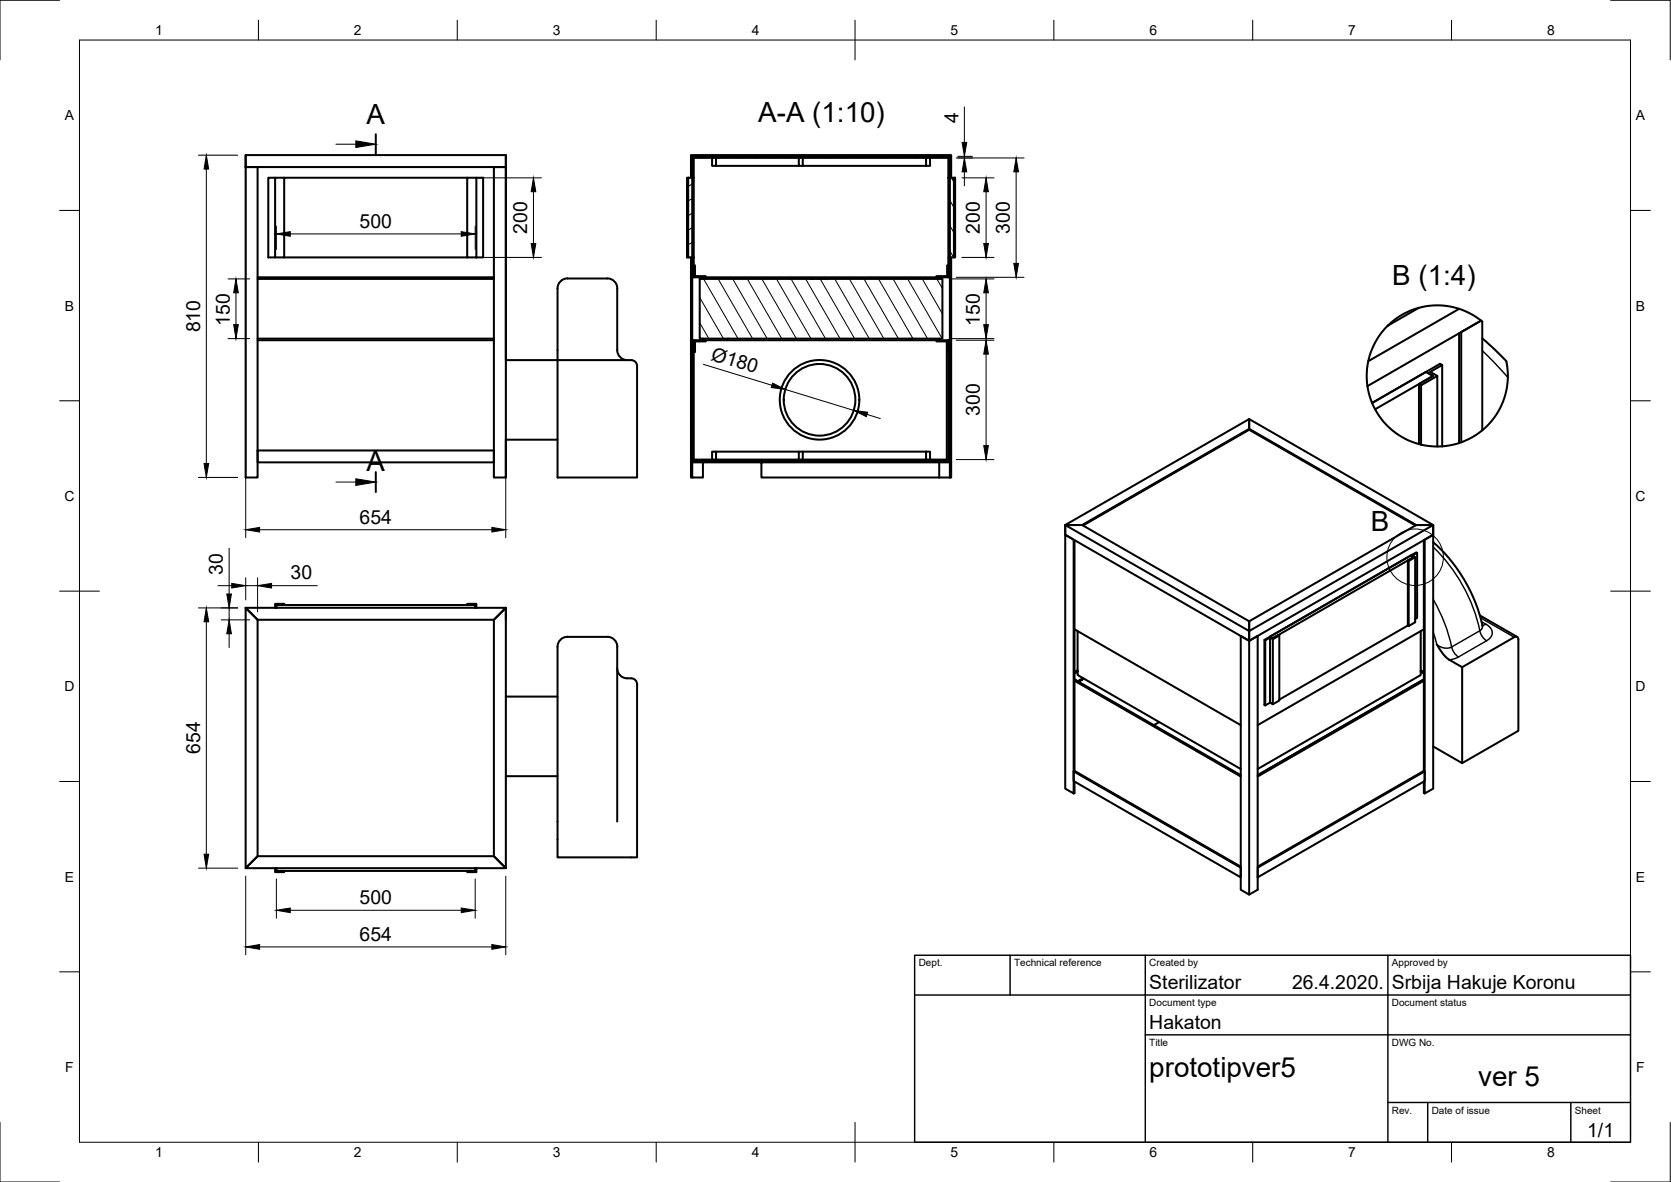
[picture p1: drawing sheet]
<svg xmlns="http://www.w3.org/2000/svg" width="420mm" height="297mm" viewBox="0 0 420 297" stroke-linecap="round" stroke-linejoin="round" font-family="sans-serif">
<!-- layer: Visible -->
<g fill="none" stroke="#000" stroke-width=".51">
<path d="M61.8 39h65.4v3h-65.4zM61.8 39v3M127.2 39v3M174.1 39.7h.3v5h-.3zM174.1 39.3h64.7v.4h-64.7zM176.7 39h-3v3h.4v-2.7h2.6v-.3h59.5M179 39.7v2h1v-2M200.9 39.7v2h32M201.8 39.7v2M232.9 39.7v2h.9v-2M236.2 39h3v3h-.4v-2.7h-2.6zM61.8 42h3v78h-3z"/>
<path d="M69.2 44.7h-1.7v20h1.7v-20h2.3M117.5 44.7h-46v20h-2.3M117.5 44.7h2.3v20h-2.3zM119.8 44.7h1.7v20h-1.7M124.2 42h3v78h-3zM127.2 42v48.5h31.5M173 44.7h1.1v20h-1.1zM173 44.7h-.3v20h.3M173.7 42v2.7M174.4 44.7v20M180 41.7h20.9M238.5 44.7h.3v-5h-.3v25"/>
<path d="M238.8 44.7h1.1v20h-1.1zM239.2 42v2.7M239.9 44.7h.3v20h-.3M64.8 70.1h59.4M64.8 69.7h59.4M71.5 64.7h46M173.7 64.7v48.5M174.1 64.7h.3v5h-.3zM174.1 69.7v15.8M174.4 66.7h.4v2.7h2.6v.3h-3zM175.9 70.1h61.1v15h-61.1zM176.7 69.7v.4"/>
<path d="M177.4 69.7h58.1M208.3 70.1h-4.5M236.2 69.7v.4M238.1 66.7h.4v3h-3v-.3h2.6zM238.5 64.7h.3v5h-.3zM238.8 69.7v15.8M239.2 64.7v48.5M356.7 77.4a17.5 17.5 0 0 0-7.8 4.5M366.9 77.6l-22.9 13.2M64.8 85.5h59.4M64.8 85.1h59.4M157.7 90.5a2.51 2.51 0 0 1-2.5-2.5v-14.5a2.79 2.79 0 0 0-2.5-3.5h-10a2.85 2.85 0 0 0-2.5 3.5v46.5h20v-28"/>
<path d="M158.7 90.5a1.49 1.49 0 0 1 1.5 1.5M174.1 85.5h.3v30h-.3zM174.4 85.5h3v.3h-2.6v2.7h-.4zM176.7 85.1v.4M177.4 85.5h58.1M183.1 85.1l-.2 .4M229 85.1l.2 .4M235.5 85.5h3v3h-.4v-2.7h-2.6zM236.2 85.1v.4M238.1 85.8v29.7M238.5 85.5h.3v30h-.3zM348.9 81.9a17.7 17.7 0 0 0-5.1 15.1"/>
<path d="M348.9 81.9l7.8-4.5a17.7 17.7 0 0 1 15.7 3.2l-28.6 16.4M356.8 96.5l.5 .3v14.9M357.3 96.8l4.1-2.3v17.7M358.6 93.5l-13.6 7.8-.6-1.7-.6-2.6M361.4 94.5l-1.8-1 3-1.8v20.5M362.6 91.7l-.5-.3-3.5 2.1 1.7 1-3.5 2v15.1M366.9 83.8v27.5M372.7 85l6 5.7 .4 3.3-.3 4.2-1.3 3.8-1.2 2.1-1.2 1.7-2.4 2.3M64.8 113.2h59.4v3h-59.4zM140.2 110.5h-13v9.5M173.7 113.2h.4v2.7h2.6v.3h-3zM173.7 116.2v3.8h.4"/>
<path d="M174.1 115.5h64.7v.4h-64.7zM174.1 116.2v3.8h2.6v-3.8h59.5M180 113.5v2M191.5 116.5v-.3v3.8h44.7M200.9 113.5h-21.9v2M201.8 113.5v2M232.9 113.5v2M232.9 113.5h.9v2M232.9 113.5h-32v2M236.2 115.9h2.6v-2.7h.4v3h-3zM236.2 116.2v3.8M238.8 116.2v3.8"/>
<path d="M239.2 116.2v3.8h-.4M345.8 102.9l14.5-8.4-1.7-1-13.6 7.8a17.8 17.8 0 0 0 11.8 10.3M356.8 111.6l.5 .1M357.3 111.7l2.4 .4 2.9 .1M366.9 111.3l-4.3 .9M372.7 108.1a17.4 17.4 0 0 1-5.8 3.2M372.7 108.1v-27.3l-.3-.2-5 2.8v27.8M236.2 120h2.6M270.2 135.7v58M272.1 131.9h-4.3v2.5l46.3 26.6v-4.9l42-24.2h4.3v2.5l-46.3 26.6M272.1 131.9l42 24.2v2.5l-46.3-26.7 46.3-26.6v2.5l42 24.1h4.3l-46.3-26.6v2.7l41.8 24.1M272.1 131.9l42-24.1v.2l-41.8 24.1"/>
<path d="M354.7 139.6l-35.4 20.4M356.3 138.9l-1.2 .7 .7 .4v16.4l-1.6 .9M358 135.7v58M358.2 135.6l2.2-1.2v63.8l-2.2 1.2zM360.4 134.4v-2.5l-46.3 26.7v2.4M360.4 136.3l2 1.8 2 2.3 2.5 3.3 1.6 2.5 2.6 5.5 1.7 5.6M61.8 152.7l3 3.1v59.4l-3 3zM61.8 152.7l65.4 .1-3 3h-59.4zM69.2 152.7v-.9h2.3v.2h-2v.7v-.7h50v.7v-.7h-2v-.2h2.3v.9M124.2 155.8l3-3.1v65.5l-3-3zM127.2 152.7v3.1M270.2 158.1l41.8 24.1"/>
<path d="M271 158.6v11l41 23.7M319.3 160l35.4-20.4 .7 .4-35.4 20.4zM321.7 159.7l-1.7 .9v16.4l-.7-.4M354 140.9l.2 .1v16.3l-.2-.1zM354 140.9l1.4-.9-.7-.4 1.4-.8 .2 .1v16.4l-.5 .3M354 157.2l-32.3 18.6M355.8 140l-1.6 1M357.2 158.6v11l-41 23.7M358 158.1l-41.8 24.1M372.1 154.7l9.4 5.3M127.2 175.1h13M155.2 168a2.72 2.72 0 0 0 3.5 2.5"/>
<path d="M158.7 170.5a1.49 1.49 0 0 1 1.5 1.5v43.5h-20v-45.4a43.8 43.8 0 0 1 .2-8.7 2.51 2.51 0 0 1 2.3-1.4h10a2.8 2.8 0 0 1 2.5 3.6v42.8M270.2 171.1l41.8 24M271 168.7l-.8 .5M271 168.4l-.8 .5M271.2 171.3l1.3-.8-1.3 .8M272.3 170.4l-1.3 .8-.8-.5 41.8 24.1M314.1 161v63.8l-2.1-1.2v-63.8l2.1 1.2 2.1-1.2v63.8l-2.1 1.2M317.9 160.8l1.4-.8 .7 .4 1.5-.8 .2 .1v16.4l-1.7 .9M319.3 160.2l-1.2 .7v16.4l-.2-.1v-16.4l.2 .1M320 160.6l-.7-.4v16.4l-1.2 .7M357.2 168.7l.8 .5M357.2 168.4l.8 .5"/>
<path d="M358 171.1l-41.8 24M358 170.7l-41.8 24.1M361.3 162l1.4 2.2 .9 1 4 2.5 13.1-7.6 .4-.1 .5 .1 .2 .6v22.9l-14.2 8.2-7.2-4.2M367.6 167.7v24.1M127.2 195.1h13M270 193.9l42 24.1v2.5l-42-24.2v-2.4l.2-.2 41.8 24.1M270.2 196.4v2.9l-.2 .1v-63.8l-2.2-1.2v63.8l2.2 1.2M291.5 181.5l-1.4 .7M358 193.7l.2 .2v2.4l-42 24.2v-2.5l42-24.1M358 193.7l-41.8 24.1M358 196.4v2.9l.2 .1M64.8 215.2h59.4l3 3h-65.4z"/>
<path d="M69.2 218.2v1h2.3v-.3h-2v-.7v.7h50v-.7v.7h-2v.3h2.3v-1"/>
<circle cx="206.1" cy="100.5" r="10"/>
<circle cx="206.1" cy="100.5" r="9"/>
</g>
<!-- layer: Visible Narrow -->
<path d="M372.7 88.1l6.4 6.8M360.4 137.5a41.5 41.5 0 0 1 11.7 21M360.3 150.6a40.2 40.2 0 0 1 4.7 12M372.1 158.5l-7.1 4.1-.9 .3-1.3-.1-1.5-.8-.9-3.1M372.1 158.5l.6 1.5 1.1 1M372.3 155.3l8.4 4.8M372.5 156.2l1.9 1.2 .8 1.2v.7l-.2 .6-1.2 1.1M372.7 157.1v.8l-.6 .6M373.6 156.9l-.9 .2M365 162.6l.6 1.4 1.1 1.1M373.8 161l-7.3 4.2-2.1 .6" fill="none" stroke="#000" stroke-width=".36"/>
<!-- layer: Border -->
<g fill="none" stroke="#000" stroke-width=".25">
<path d="M15 .1h-15v15M20 10.1h390v276.9h-390zM65 5.1v5M115 5.1v5M165 5.1v5M215 5.1v10M265 5.1v5M315 5.1v5M365 5.1v5M405 .1h15v15M15 52.9h5M410 52.9h5"/>
<path d="M15 100.7h5M410 100.7h5M15 148.6h10M405 148.6h10M15 196.4h5M410 196.4h5M15 244.2h5M410 244.2h5M0 282.1v14.9h15M65 287v5M115 287v5M165 287v5"/>
<path d="M215 282.1v9.9M265 287v5M315 287v5M365 287v5M420 282.1v14.9h-15"/>
</g>
<!-- layer: TitleBlock -->
<path d="M230 240.1h180v46.9h-180zM230 250h180M254 240.1v9.9M288 240.1v46.9M349 240.1v46.9M288 260.1h122M349 277.1h61M359 277.1v9.9M395 277.1v9.9" fill="none" stroke="#000" stroke-width=".36"/>
<!-- layer: Dimensions -->
<g fill="none" stroke="#000" stroke-width=".25">
<path d="M49.9 39h9.9M240.4 39.7h17.1M240.8 39.3h3.7M242.5 26.9v8.9M242.5 39.3v.4M51.9 42.5v74M61.8 41v94.1M69.5 56.8v5.9M73 58.8h43M119.5 44.7h16.6M119.5 56.8v5.9M127.2 41v94.1"/>
<path d="M134.1 48.2v13M241.9 44.7h8M242.5 43.2v3.5M247.9 48.2v13M255.5 43.2v23M57.3 70.1h5.5M59.3 73.6v8M119.5 64.7h16.6M239 70.1h10.9M240.4 69.7h17.1M241.9 64.7h8M247.9 73.6v8"/>
<path d="M57.3 85.1h5.5M176.8 91.6l17.3 5.2M197.4 97.9l17.3 5.2M239 85.1h10.9M240.4 85.5h9.5M247.9 89v23M49.9 120h9.9M218 104.1l3.3 1.1M240.4 115.5h9.5M57.6 137.8v11.5M65.3 133.1h58.4M49.9 152.8h9.9"/>
<path d="M51.9 156.3v58.4M54.8 147.2h3.5M55.6 155.8h7.2M57.6 152.8v3M57.6 159.3v3.5M61.8 145.2v5.6M61.8 147.2h3M64.8 145.2v8.6M68.3 147.2h11.5M49.9 218.2h9.9M61.8 220.2v19.8M65.3 238h58.4"/>
<path d="M69.5 220.9v9.9M73 228.8h43M119.5 220.9v9.9M127.2 220.2v19.8"/>
</g>
<g fill="#000" stroke="#000" stroke-width=".25">
<path d="M241.9 35.8h1.2l-.6 3.5zM51.9 39l.6 3.5h-1.2zM69.5 58.8l3.5-.6v1.2zM116 58.2l3.5 .6-3.5 .6zM134.1 44.7l.6 3.5h-1.1zM242.5 39.7l.6 3.5h-1.2zM247.9 44.7l.6 3.5h-1.1zM255.5 39.7l.6 3.5h-1.2zM59.3 70.1l.6 3.5h-1.1zM133.6 61.2h1.1l-.6 3.5zM247.9 70.1l.6 3.5h-1.1zM247.4 61.2h1.1l-.6 3.5z"/>
<path d="M254.9 66.2h1.2l-.6 3.5zM58.8 81.6h1.1l-.6 3.5zM194.3 96.3l3.1 1.6-3.5-.5zM247.9 85.5l.6 3.5h-1.1zM247.4 81.6h1.1l-.6 3.5zM51.3 116.5h1.2l-.6 3.5zM214.7 103.1l3.5 .5-.4 1.1zM247.4 112h1.1l-.6 3.5zM61.8 133.1l3.5-.6v1.2zM123.7 132.5l3.5 .6-3.5 .6zM51.9 152.8l.6 3.5h-1.2zM57.6 155.8l.6 3.5h-1.2z"/>
<path d="M57 149.3h1.2l-.6 3.5zM58.3 146.6l3.5 .6-3.5 .6zM64.8 147.2l3.5-.6v1.2zM51.3 214.7h1.2l-.6 3.5zM61.8 238l3.5-.6v1.2zM69.5 228.8l3.5-.6v1.1zM116 228.2l3.5 .6-3.5 .5zM123.7 237.4l3.5 .6-3.5 .6z"/>
</g>
<!-- layer: Hatching -->
<g fill="none" stroke="#000" stroke-width=".25">
<path d="M173.7 39.8l.3 .3M176.9 39.3l-.4 .4M181.4 39.3l-.4 .4M185.9 39.3l-.4 .4M190.4 39.3l-.4 .4M194.9 39.3l-.4 .4M199.4 39.3l-.4 .4M203.9 39.3l-.4 .4M208.4 39.3l-.4 .4M212.9 39.3l-.5 .4M217.3 39.3l-.4 .4M221.8 39.3l-.4 .4"/>
<path d="M226.3 39.3l-.4 .4M230.8 39.3l-.4 .4M235.3 39.3l-.4 .4M239.1 39.9l-.3 .3M174 41.9l.4 .3M174 46.3l-1 .5M174 49.9l-1 .6M174 53.6l-1 .6M174 57.2l-1 .6M238.8 42.1l-.4 .7M238.8 56.7l1 1.7M238.8 50.4l1 1.7"/>
<path d="M239.2 44.7l.6 1M174 67.6l.4 .2M174 60.9l-1 .6M174 64.6l-.1 .1M175.4 69.4l-.1 .3M175.9 74.8l6 10.3M176.9 70.1l8.7 15M180.6 70.1l8.6 15M184.2 70.1l8.7 15M187.9 70.1l8.7 15M191.6 70.1l8.6 15M195.2 70.1l8.7 15"/>
<path d="M198.9 70.1l8.7 15M202.6 70.1l8.6 15M206.2 70.1l8.7 15M209.9 70.1l8.7 15M213.6 70.1l8.6 15M217.2 70.1l8.7 15M220.9 70.1l8.7 15M224.6 70.1l8.6 15M228.2 70.1l8.7 15M231.9 70.1l5 8.7M235.6 70.1l1.3 2.4M238.1 68.2l.3 .5"/>
<path d="M238.8 67.5l-.4 .7M238.8 63.1l1 1.6M174.4 86.7l-.4 .4M174.4 91.2l-.4 .4M174.4 95.7l-.4 .4M174.6 85.5l.3 .3M175.9 81.1l2.3 4M238.4 100l.4 .4M238.4 95.5l.4 .4M238.4 91l.4 .4M238.4 86.5l.4 .4M238.4 86l-.3 .2"/>
<path d="M173.7 115.1l.3 .2M174.4 100.1l-.4 .4M174.4 104.6l-.4 .4M174.4 109.1l-.4 .4M174.4 113.6l-.4 .4M174.5 115.5l-.3 .4M175.2 115.9l.5 .3M178.1 115.5l-.2 .4M181.8 115.5l-.2 .4M185.5 115.5l-.3 .4M189.1 115.5l-.2 .4M192.8 115.5l-.2 .4"/>
<path d="M196.5 115.5l-.3 .4M200.1 115.5l-.2 .4M203.8 115.5l-.2 .4M207.5 115.5l-.3 .4M211.1 115.5l-.2 .4M214.8 115.5l-.2 .4M218.5 115.5l-.3 .4M222.1 115.5l-.2 .4M225.8 115.5l-.2 .4M229.5 115.5l-.3 .4M233.1 115.5l-.2 .4M236.8 115.5l-.2 .4"/>
<path d="M237.6 115.9l-.6 .3M238.4 113.4l.4 .4M238.4 109l.4 .4M238.4 104.5l.4 .4M239.1 115l-.3 .2"/>
</g>
<!-- layer: Annotations -->
<path d="M94.5 33.7v5M94.5 118.6v5" fill="none" stroke="#000" stroke-width=".51"/>
<g fill="none" stroke="#000" stroke-width=".25">
<path d="M84.5 36.2h5M84.5 121.1h5"/>
<circle cx="355.8" cy="140" r="7.1"/>
</g>
<path d="M89.5 35.4l5 .8-5 .9zM89.5 120.3l5 .8-5 .9z" fill="#000" stroke="#000" stroke-width=".25"/>
<g font-size="7">
<text x="92.1" y="31.2">A</text>
<text x="190.6" y="30.6">A-A (1:10)</text>
<text x="350.1" y="71.6">B (1:4)</text>
<text x="92.1" y="118.4">A</text>
<text x="344.7" y="133.5">B</text>
<text x="289" y="270.6">prototipver5</text>
<text x="371.7" y="272.9">ver 5</text>
</g>
<g font-size="4.9">
<text x="241" y="30.8" transform="rotate(-90 241 30.8)">4</text>
<text x="90.4" y="57.2">500</text>
<text x="132.6" y="58.7" transform="rotate(-90 132.6 58.7)">200</text>
<text x="246.4" y="58.7" transform="rotate(-90 246.4 58.7)">200</text>
<text x="253.9" y="58.8" transform="rotate(-90 253.9 58.8)">300</text>
<text x="50.3" y="83.6" transform="rotate(-90 50.3 83.6)">810</text>
<text x="57.8" y="81.8" transform="rotate(-90 57.8 81.8)">150</text>
<text x="246.4" y="81.8" transform="rotate(-90 246.4 81.8)">150</text>
<text x="178.6" y="90.4" transform="rotate(17 178.6 90.4)">Ø180</text>
<text x="246.4" y="104.5" transform="rotate(-90 246.4 104.5)">300</text>
<text x="90.4" y="131.6">654</text>
<text x="56" y="144.5" transform="rotate(-90 56 144.5)">30</text>
<text x="73.1" y="145.6">30</text>
<text x="50.3" y="189.5" transform="rotate(-90 50.3 189.5)">654</text>
<text x="90.4" y="227.2">500</text>
<text x="90.4" y="236.4">654</text>
<text x="289" y="248.5">Sterilizator</text>
<text x="324.9" y="248.5">26.4.2020.</text>
<text x="350" y="248.5">Srbija Hakuje Koronu</text>
<text x="289" y="258.6">Hakaton</text>
<text x="399.1" y="285.7">1/1</text>
</g>
<g font-size="3.5">
<text x="39" y="8.8">1</text>
<text x="89" y="8.8">2</text>
<text x="139" y="8.8">3</text>
<text x="189" y="8.8">4</text>
<text x="239" y="8.8">5</text>
<text x="289" y="8.8">6</text>
<text x="339" y="8.8">7</text>
<text x="389" y="8.8">8</text>
<text x="16.3" y="30.2">A</text>
<text x="411.3" y="30.2">A</text>
<text x="16.3" y="78">B</text>
<text x="411.3" y="78">B</text>
<text x="16.2" y="125.9">C</text>
<text x="411.2" y="125.9">C</text>
<text x="16.2" y="173.7">D</text>
<text x="411.2" y="173.7">D</text>
<text x="16.3" y="221.6">E</text>
<text x="411.3" y="221.6">E</text>
<text x="16.4" y="269.4">F</text>
<text x="411.4" y="269.4">F</text>
<text x="39" y="290.8">1</text>
<text x="89" y="290.8">2</text>
<text x="139" y="290.8">3</text>
<text x="189" y="290.8">4</text>
<text x="239" y="290.8">5</text>
<text x="289" y="290.8">6</text>
<text x="339" y="290.8">7</text>
<text x="389" y="290.8">8</text>
</g>
<g font-size="2.5">
<text x="231" y="242.9">Dept.</text>
<text x="255" y="242.9">Technical reference</text>
<text x="289" y="242.9">Created by</text>
<text x="350" y="242.9">Approved by</text>
<text x="289" y="252.8">Document type</text>
<text x="350" y="252.8">Document status</text>
<text x="289" y="262.9">Title</text>
<text x="350" y="262.9">DWG No.</text>
<text x="350" y="279.9">Rev.</text>
<text x="360" y="279.9">Date of issue</text>
<text x="396" y="279.9">Sheet</text>
</g>
</svg>
